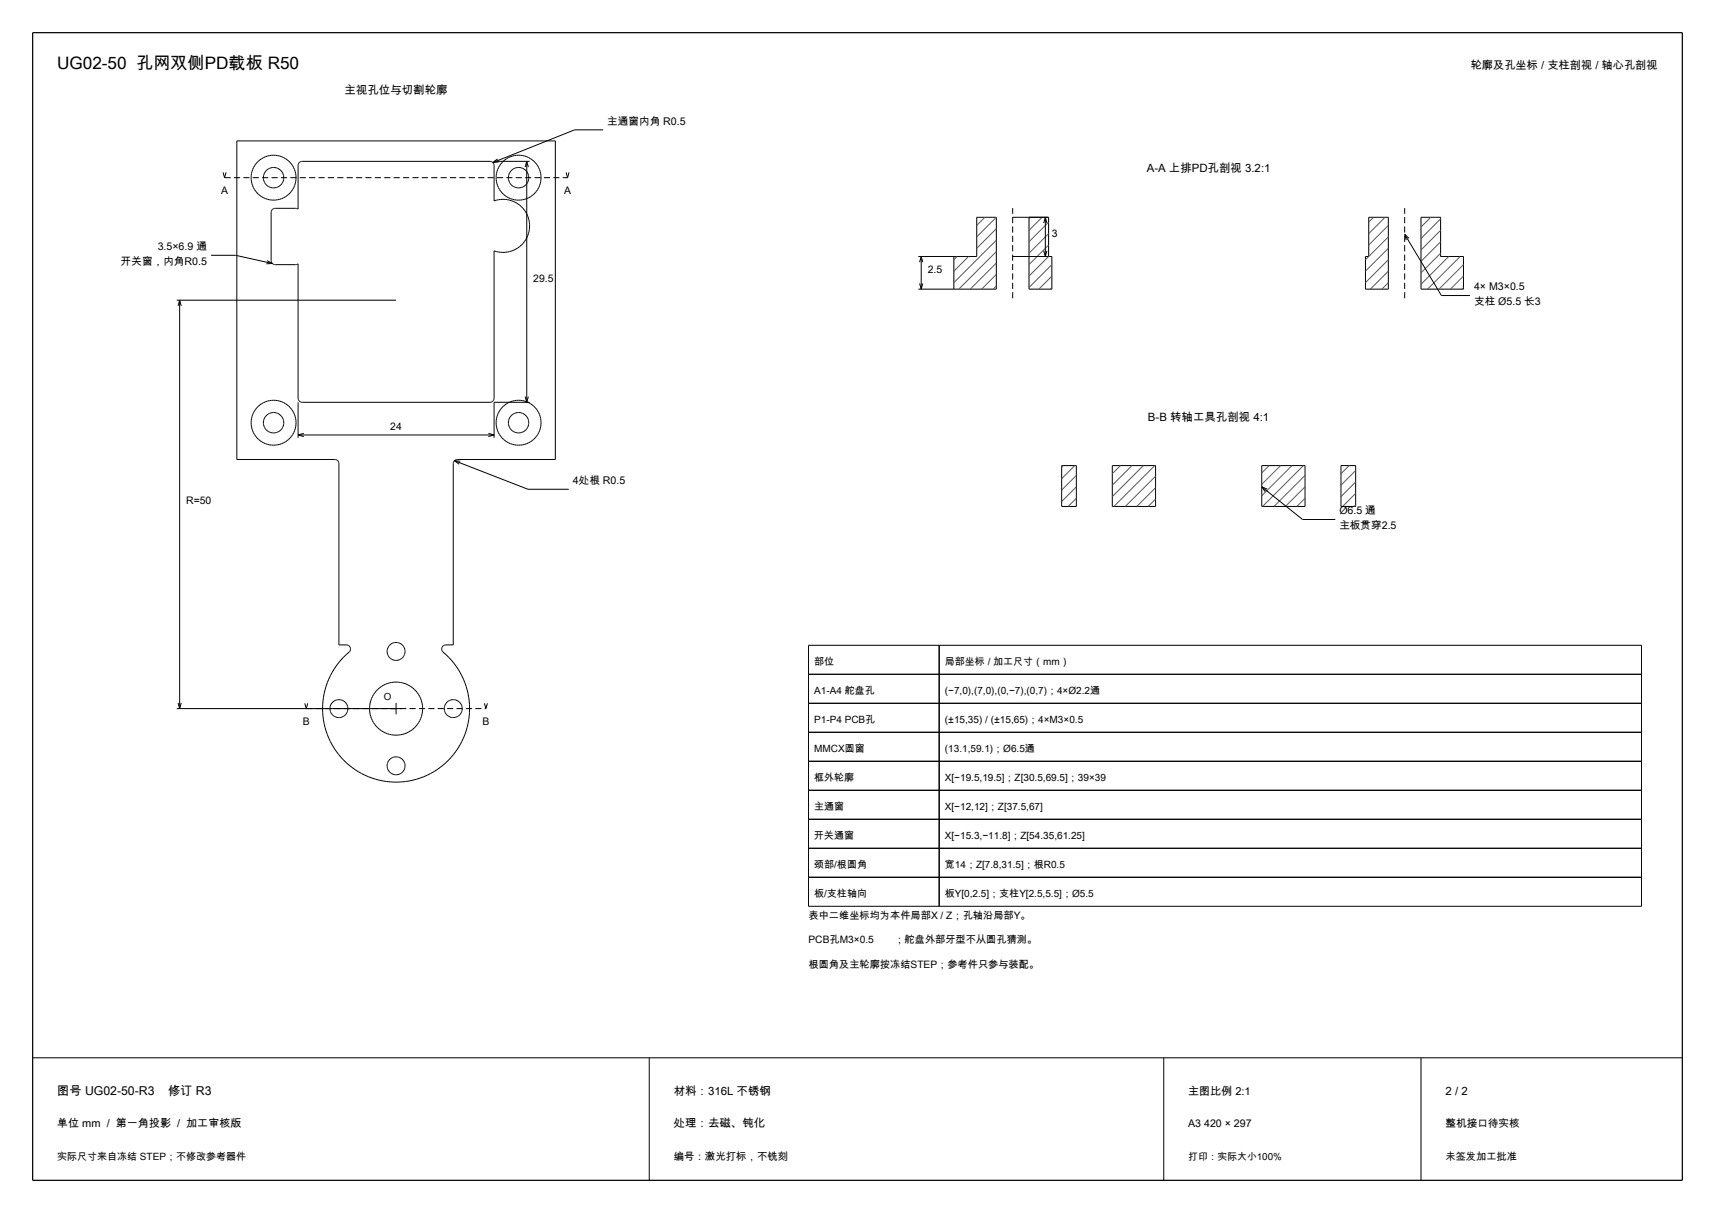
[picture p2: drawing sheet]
<svg xmlns="http://www.w3.org/2000/svg" width="420mm" height="297mm" viewBox="0 0 420 297" stroke-linecap="round" stroke-linejoin="round" font-family="sans-serif">
<path d="M8 8h404v281h-404z" fill="none" stroke="#000" stroke-width=".3"/>
<path d="M8 259h404" fill="none" stroke="#000" stroke-width=".25"/>
<g fill="none" stroke="#000" stroke-width=".24">
<path d="M58 34.5h78v78h-24a1 1 0 0 0-1 1v44.4h-1.8a1 1 0 0 0-1 .7 1 1 0 0 0 .3 1.1 18 18 0 0 1 1.4 26.3 18 18 0 0 1-26.3-.4 18 18 0 0 1 2.1-26.2 1 1 0 0 0-.9-1.5h-1.8v-44.4a1 1 0 0 0-1-1h-24zM120.7 39.8l.3 .7v8.7a6.5 6.5 0 0 1 8.7 6.1 6.5 6.5 0 0 1-8.7 6.1v36.1a1 1 0 0 1-1 1h-46a1 1 0 0 1-1-1v-32.9l-.6 .2h-5l-.7-.3M120.7 39.8l-.7-.3h-46a1 1 0 0 0-1 1v10.7l-.6-.2h-5a1 1 0 0 0-1 1v11.8l.3 .7M121 39.5h8.7M121.9 38.9l-1.2 .9M122.2 39.6l-1.5 .2M129 39.5v59M129 39.5l-.4 1.4M129 39.5l.4 1.4M147.7 31.8h-7l-20 8M54.6 42.2l.4 1.3 .4-1.3M138.6 42.2l.4 1.3 .4-1.3"/>
<path d="M248 53.2h8.8v9.6h.8v8h-5.6v-17.6M256 53.2v9.6M256 53.2l-.4 1.4M256 53.2l.4 1.4M335.2 53.2h4.8v17.6h-5.6v-8h.8zM344 57.4l9 15h7M344 57.4l.4 1.4M344 57.4l1.1 1M348 53.2h4.8v9.6h5.6v8h-10.4zM43.3 73.5h53.7M44 73.5v100M44 73.5l-.4 1.4"/>
<path d="M44 73.5l.4 1.4M51.7 62.5h6l9 2M65.4 63.8l1.3 .7M66.7 64.5l-1.5 .1M224.9 62.8h14.3v-9.6h4.8v17.6h-19.1M225.2 69.4l.4 1.4M225.6 62.8v8M225.6 62.8l-.4 1.4M225.6 62.8l.4 1.4M226 69.4l-.4 1.4M233.6 62.8v8M248 62.8h8.7"/>
<path d="M255.6 61.4l.4 1.4M256.4 61.4l-.4 1.4M73 98.5v8.7M128.6 97.1l.4 1.4M129.4 97.1l-.4 1.4M129.7 98.5h-8.7v8.7M73 106.5h48M73 106.5l1.4 .4M74.4 106.1l-1.4 .4M111.3 112.8l18 7h10M111.3 112.8l1.2 .9M111.3 112.8l1.4 .1"/>
<path d="M119.6 106.1l1.4 .4M121 106.5l-1.4 .4M260 114h3.6v10h-3.6zM272.4 114h10.6v10h-10.6zM309 114h10.6v10h-10.6zM309 119.2l10 8h8M309 119.2l.8 1.2M309 119.2l1.3 .6M328.4 114h3.6v10h-3.6zM198 158h204v63.9h-204zM230 158v63.9M43.3 173.5h55.1"/>
<path d="M43.6 172.1l.4 1.4M44.4 172.1l-.4 1.4M74.6 172.2l.4 1.3 .4-1.3M97 172.1v2.8M118.6 172.2l.4 1.3 .4-1.3M198 165.1h204M198 172.2h204M198 179.3h204M198 186.4h204M198 193.5h204M198 200.6h204M198 207.7h204"/>
<path d="M198 214.8h204M159 259v30M285 259v30M348 259v30"/>
<circle cx="67" cy="43.5" r="2.5"/>
<circle cx="127" cy="43.5" r="2.5"/>
<circle cx="67" cy="103.5" r="2.5"/>
<circle cx="127" cy="103.5" r="2.5"/>
<circle cx="97" cy="159.5" r="2.2"/>
<circle cx="83" cy="173.5" r="2.2"/>
<circle cx="97" cy="173.5" r="6.5"/>
<circle cx="111" cy="173.5" r="2.2"/>
<circle cx="97" cy="187.5" r="2.2"/>
</g>
<g fill="none" stroke="#000" stroke-width=".24" stroke-dasharray="1.5 .8" stroke-linecap="butt">
<path d="M62.9 39.8l-.3 .4M63.3 39.4l-.4 .4M63.7 39.1l-.4 .3M64.1 38.8l-.4 .3M64.5 38.6l-.4 .2M65 38.4l-.5 .2M65.5 38.2l-.5 .2M66 38.1l-.5 .1M66.5 38l-.5 .1M67 38h-.5M67.5 38h-.5M68 38.1l-.5-.1"/>
<path d="M68.5 38.2l-.5-.1M69 38.4l-.5-.2M69.5 38.6l-.5-.2M69.9 38.8l-.4-.2M70.3 39.1l-.4-.3M70.7 39.4l-.4-.3M71.1 39.8l-.4-.4M122.9 39.8l-.3 .4M123.3 39.4l-.4 .4M123.7 39.1l-.4 .3M124.1 38.8l-.4 .3M124.5 38.6l-.4 .2"/>
<path d="M125 38.4l-.5 .2M125.5 38.2l-.5 .2M126 38.1l-.5 .1M126.5 38l-.5 .1M127 38h-.5M127.5 38h-.5M128 38.1l-.5-.1M128.5 38.2l-.5-.1M129 38.4l-.5-.2M129.5 38.6l-.5-.2M129.9 38.8l-.4-.2M130.3 39.1l-.4-.3"/>
<path d="M130.7 39.4l-.4-.3M131.1 39.8l-.4-.4M55 43.5h84M61.5 43.5v.5M61.5 43v.5M61.5 44l.1 .5M61.6 42.5l-.1 .5M61.6 44.5l.1 .5M61.7 42l-.1 .5M61.7 45l.2 .5M61.9 41.5l-.2 .5M61.9 45.5l.2 .5"/>
<path d="M62.1 41.1l-.2 .4M62.1 46l.2 .4M62.3 40.6l-.2 .5M62.3 46.4l.3 .4M62.6 40.2l-.3 .4M62.6 46.8l.3 .4M62.9 47.2l.4 .4M63.3 47.6l.4 .3M63.7 47.9l.4 .3M64.1 48.2l.4 .2M64.5 48.4l.5 .2M65 48.6l.5 .2"/>
<path d="M65.5 48.8l.5 .1M66 48.9l.5 .1M66.5 49h.5M67 49h.5M67.5 49l.5-.1M68 48.9l.5-.1M68.5 48.8l.5-.2M69 48.6l.5-.2M69.5 48.4l.4-.2M69.9 48.2l.4-.3M70.3 47.9l.4-.3M70.7 47.6l.4-.4"/>
<path d="M71.1 47.2l.3-.4M71.4 46.8l.3-.4M71.4 40.2l-.3-.4M71.7 46.4l.2-.4M71.7 40.6l-.3-.4M71.9 46l.2-.5M71.9 41.1l-.2-.5M72.1 45.5l.2-.5M72.1 41.5l-.2-.4M72.3 45l.1-.5M72.3 42l-.2-.5M72.4 44.5l.1-.5"/>
<path d="M72.4 42.5l-.1-.5M72.5 44v-.5M72.5 43l-.1-.5M72.5 43.5v-.5M121.5 43.5v.5M121.5 43v.5M121.5 44l.1 .5M121.6 42.5l-.1 .5M121.6 44.5l.1 .5M121.7 42l-.1 .5M121.7 45l.2 .5M121.9 41.5l-.2 .5"/>
<path d="M121.9 45.5l.2 .5M122.1 41.1l-.2 .4M122.1 46l.2 .4M122.3 40.6l-.2 .5M122.3 46.4l.3 .4M122.6 40.2l-.3 .4M122.6 46.8l.3 .4M122.9 47.2l.4 .4M123.3 47.6l.4 .3M123.7 47.9l.4 .3M124.1 48.2l.4 .2M124.5 48.4l.5 .2"/>
<path d="M125 48.6l.5 .2M125.5 48.8l.5 .1M126 48.9l.5 .1M126.5 49h.5M127 49h.5M127.5 49l.5-.1M128 48.9l.5-.1M128.5 48.8l.5-.2M129 48.6l.5-.2M129.5 48.4l.4-.2M129.9 48.2l.4-.3M130.3 47.9l.4-.3"/>
<path d="M130.7 47.6l.4-.4M131.1 47.2l.3-.4M131.4 46.8l.3-.4M131.4 40.2l-.3-.4M131.7 46.4l.2-.4M131.7 40.6l-.3-.4M131.9 46l.2-.5M131.9 41.1l-.2-.5M132.1 45.5l.2-.5M132.1 41.5l-.2-.4M132.3 45l.1-.5M132.3 42l-.2-.5"/>
<path d="M132.4 44.5l.1-.5M132.4 42.5l-.1-.5M132.5 44v-.5M132.5 43l-.1-.5M132.5 43.5v-.5M248 73v-22M344 73v-22M62.9 99.8l-.3 .4M63.3 99.4l-.4 .4M63.7 99.1l-.4 .3M64.1 98.8l-.4 .3M64.5 98.6l-.4 .2"/>
<path d="M65 98.4l-.5 .2M65.5 98.2l-.5 .2M66 98.1l-.5 .1M66.5 98l-.5 .1M67 98h-.5M67.5 98h-.5M68 98.1l-.5-.1M68.5 98.2l-.5-.1M69 98.4l-.5-.2M69.5 98.6l-.5-.2M69.9 98.8l-.4-.2M70.3 99.1l-.4-.3"/>
<path d="M70.7 99.4l-.4-.3M71.1 99.8l-.4-.4M122.9 99.8l-.3 .4M123.3 99.4l-.4 .4M123.7 99.1l-.4 .3M124.1 98.8l-.4 .3M124.5 98.6l-.4 .2M125 98.4l-.5 .2M125.5 98.2l-.5 .2M126 98.1l-.5 .1M126.5 98l-.5 .1M127 98h-.5"/>
<path d="M127.5 98h-.5M128 98.1l-.5-.1M128.5 98.2l-.5-.1M129 98.4l-.5-.2M129.5 98.6l-.5-.2M129.9 98.8l-.4-.2M130.3 99.1l-.4-.3M130.7 99.4l-.4-.3M131.1 99.8l-.4-.4M61.5 103.5v.5M61.5 103v.5M61.5 104l.1 .5"/>
<path d="M61.6 102.5l-.1 .5M61.6 104.5l.1 .5M61.7 102l-.1 .5M61.7 105l.2 .5M61.9 101.5l-.2 .5M61.9 105.5l.2 .5M62.1 101.1l-.2 .4M62.1 106l.2 .4M62.3 100.6l-.2 .5M62.3 106.4l.3 .4M62.6 100.2l-.3 .4M62.6 106.8l.3 .4"/>
<path d="M62.9 107.2l.4 .4M63.3 107.6l.4 .3M63.7 107.9l.4 .3M64.1 108.2l.4 .2M64.5 108.4l.5 .2M65 108.6l.5 .2M65.5 108.8l.5 .1M66 108.9l.5 .1M66.5 109h.5M67 109h.5M67.5 109l.5-.1M68 108.9l.5-.1"/>
<path d="M68.5 108.8l.5-.2M69 108.6l.5-.2M69.5 108.4l.4-.2M69.9 108.2l.4-.3M70.3 107.9l.4-.3M70.7 107.6l.4-.4M71.1 107.2l.3-.4M71.4 106.8l.3-.4M71.4 100.2l-.3-.4M71.7 106.4l.2-.4M71.7 100.6l-.3-.4M71.9 106l.2-.5"/>
<path d="M71.9 101.1l-.2-.5M72.1 105.5l.2-.5M72.1 101.5l-.2-.4M72.3 105l.1-.5M72.3 102l-.2-.5M72.4 104.5l.1-.5M72.4 102.5l-.1-.5M72.5 104v-.5M72.5 103l-.1-.5M72.5 103.5v-.5M121.5 103.5v.5M121.5 103v.5"/>
<path d="M121.5 104l.1 .5M121.6 102.5l-.1 .5M121.6 104.5l.1 .5M121.7 102l-.1 .5M121.7 105l.2 .5M121.9 101.5l-.2 .5M121.9 105.5l.2 .5M122.1 101.1l-.2 .4M122.1 106l.2 .4M122.3 100.6l-.2 .5M122.3 106.4l.3 .4M122.6 100.2l-.3 .4"/>
<path d="M122.6 106.8l.3 .4M122.9 107.2l.4 .4M123.3 107.6l.4 .3M123.7 107.9l.4 .3M124.1 108.2l.4 .2M124.5 108.4l.5 .2M125 108.6l.5 .2M125.5 108.8l.5 .1M126 108.9l.5 .1M126.5 109h.5M127 109h.5M127.5 109l.5-.1"/>
<path d="M128 108.9l.5-.1M128.5 108.8l.5-.2M129 108.6l.5-.2M129.5 108.4l.4-.2M129.9 108.2l.4-.3M130.3 107.9l.4-.3M130.7 107.6l.4-.4M131.1 107.2l.3-.4M131.4 106.8l.3-.4M131.4 100.2l-.3-.4M131.7 106.4l.2-.4M131.7 100.6l-.3-.4"/>
<path d="M131.9 106l.2-.5M131.9 101.1l-.2-.5M132.1 105.5l.2-.5M132.1 101.5l-.2-.4M132.3 105l.1-.5M132.3 102l-.2-.5M132.4 104.5l.1-.5M132.4 102.5l-.1-.5M132.5 104v-.5M132.5 103l-.1-.5M132.5 103.5v-.5M75 173.5h44"/>
</g>
<g fill="none" stroke="#595959" stroke-width=".24">
<path d="M241.2 53.2l-2 2M244 53.2l-4.8 4.8M244 56l-4.8 4.8M244 58.8l-10.4 10.4M252.4 53.2l-.4 .4M255.2 53.2l-3.2 3.2M256.8 54.4l-4.8 4.8M256.8 57.2l-4.8 4.8M336.4 53.2l-1.2 1.2M339.2 53.2l-4 4M340 55.2l-4.8 4.8M340 58l-5.6 5.6"/>
<path d="M350.4 53.2l-2.4 2.4M352.8 53.6l-4.8 4.8M352.8 56.4l-4.8 4.8M352.8 59.2l-4.8 4.8M234.4 62.8l-.8 .8M237.2 62.8l-3.6 3.6M244 61.6l-9.2 9.2M244 64.4l-6.4 6.4M244 67.2l-3.6 3.6M244 70l-.8 .8M256.8 60l-4.8 4.8M256.8 62.8l-4.8 4.8"/>
<path d="M257.6 64.8l-5.6 5.6M257.6 67.6l-3.2 3.2M257.6 70.4l-.4 .4M340 60.8l-5.6 5.6M340 63.6l-5.6 5.6M340 66.4l-4.4 4.4M340 69.2l-1.6 1.6M352.8 62l-4.8 4.8M354.8 62.8l-6.8 6.8M357.6 62.8l-8 8M358.4 64.8l-6 6M358.4 67.6l-3.2 3.2"/>
<path d="M358.4 70.4l-.4 .4M260.4 114l-.4 .4M263.2 114l-3.2 3.2M263.6 116.4l-3.6 3.6M263.6 119.2l-3.6 3.6M274.4 114l-2 2M277.2 114l-4.8 4.8M280 114l-7.6 7.6M282.8 114l-10 10M283 116.6l-7.4 7.4M283 119.4l-4.6 4.6M310.8 114l-1.8 1.8"/>
<path d="M313.6 114l-4.6 4.6M316.4 114l-7.4 7.4M319.2 114l-10 10M319.6 116.4l-7.6 7.6M319.6 119.2l-4.8 4.8M330.4 114l-2 2M332 115.2l-3.6 3.6M332 118l-3.6 3.6M263.6 122l-2 2M283 122.2l-1.8 1.8M319.6 122l-2 2M332 120.8l-3.2 3.2"/>
<path d="M332 123.6l-.4 .4"/>
</g>
<text font-size="4.2" x="14" y="17">UG02-50 孔网双侧PD载板 R50</text>
<g font-size="3">
<text x="14" y="268">图号 UG02-50-R3</text>
<text x="41.2" y="268">修订 R3</text>
</g>
<g font-size="2.8">
<text x="360.2" y="17">轮廓及孔坐标 / 支柱剖视 / 轴心孔剖视</text>
<text x="84.4" y="23">主视孔位与切割轮廓</text>
<text x="280.8" y="42">A-A 上排PD孔剖视 3.2:1</text>
<text x="281.1" y="103">B-B 转轴工具孔剖视 4:1</text>
<text x="165" y="268">材料：316L 不锈钢</text>
<text x="354" y="268">2 / 2</text>
<text x="165" y="276">处理：去磁、钝化</text>
</g>
<g font-size="2.7">
<text x="291" y="268">主图比例 2:1</text>
<text x="14" y="276">单位 mm / 第一角投影 / 加工审核版</text>
</g>
<g font-size="2.6">
<text x="148.7" y="30.5">主通窗内角 R0.5</text>
<text x="29.6" y="64.9">开关窗，内角R0.5</text>
<text x="38.6" y="61.3">3.5×6.9 通</text>
<text x="361" y="71.1">4× M3×0.5</text>
<text x="361" y="74.7">支柱 Ø5.5 长3</text>
<text x="140.3" y="118.5">4处根 R0.5</text>
<text x="328" y="126">Ø6.5 通</text>
<text x="328" y="129.6">主板贯穿2.5</text>
<text x="291" y="276">A3 420 × 297</text>
<text x="354" y="276">整机接口待实核</text>
</g>
<g font-size="2.5">
<text x="54.1" y="47.5">A</text>
<text x="138.1" y="47.5">A</text>
<text x="257.6" y="58">3</text>
<text x="130.6" y="69">29.5</text>
<text x="227.2" y="66.8">2.5</text>
<text x="95.6" y="105.3">24</text>
<text x="45.6" y="123.5">R=50</text>
<text x="199.4" y="162.8">部位</text>
<text x="231.4" y="162.8">局部坐标 / 加工尺寸（mm）</text>
<text x="199.4" y="169.9">A1-A4 舵盘孔</text>
<text x="231.4" y="169.9">(−7,0),(7,0),(0,−7),(0,7)；4×Ø2.2通</text>
<text x="74.1" y="177.5">B</text>
<text x="118.1" y="177.5">B</text>
<text x="199.4" y="177">P1-P4 PCB孔</text>
<text x="231.4" y="177">(±15,35) / (±15,65)；4×M3×0.5</text>
<text x="199.4" y="184.1">MMCX圆窗</text>
<text x="231.4" y="184.1">(13.1,59.1)；Ø6.5通</text>
<text x="199.4" y="191.2">框外轮廓</text>
<text x="231.4" y="191.2">X[−19.5,19.5]；Z[30.5,69.5]；39×39</text>
<text x="199.4" y="198.3">主通窗</text>
<text x="231.4" y="198.3">X[−12,12]；Z[37.5,67]</text>
<text x="199.4" y="205.4">开关通窗</text>
<text x="231.4" y="205.4">X[−15.3,−11.8]；Z[54.35,61.25]</text>
<text x="199.4" y="212.5">颈部/根圆角</text>
<text x="231.4" y="212.5">宽14；Z[7.8,31.5]；根R0.5</text>
<text x="199.4" y="219.6">板/支柱轴向</text>
<text x="231.4" y="219.6">板Y[0,2.5]；支柱Y[2.5,5.5]；Ø5.5</text>
<text x="198" y="225">表中二维坐标均为本件局部X / Z；孔轴沿局部Y。</text>
<text x="198" y="231">PCB孔M3×0.5</text>
<text x="219" y="231">；舵盘外部牙型不从圆孔猜测。</text>
<text x="198" y="237">根圆角及主轮廓按冻结STEP；参考件只参与装配。</text>
<text x="14" y="284">实际尺寸来自冻结 STEP；不修改参考器件</text>
<text x="165" y="284">编号：激光打标，不铣刻</text>
<text x="354" y="284">未签发加工批准</text>
</g>
<g font-size="2.4">
<text x="94" y="171.5">O</text>
<text x="291" y="284">打印：实际大小100%</text>
</g>
</svg>
